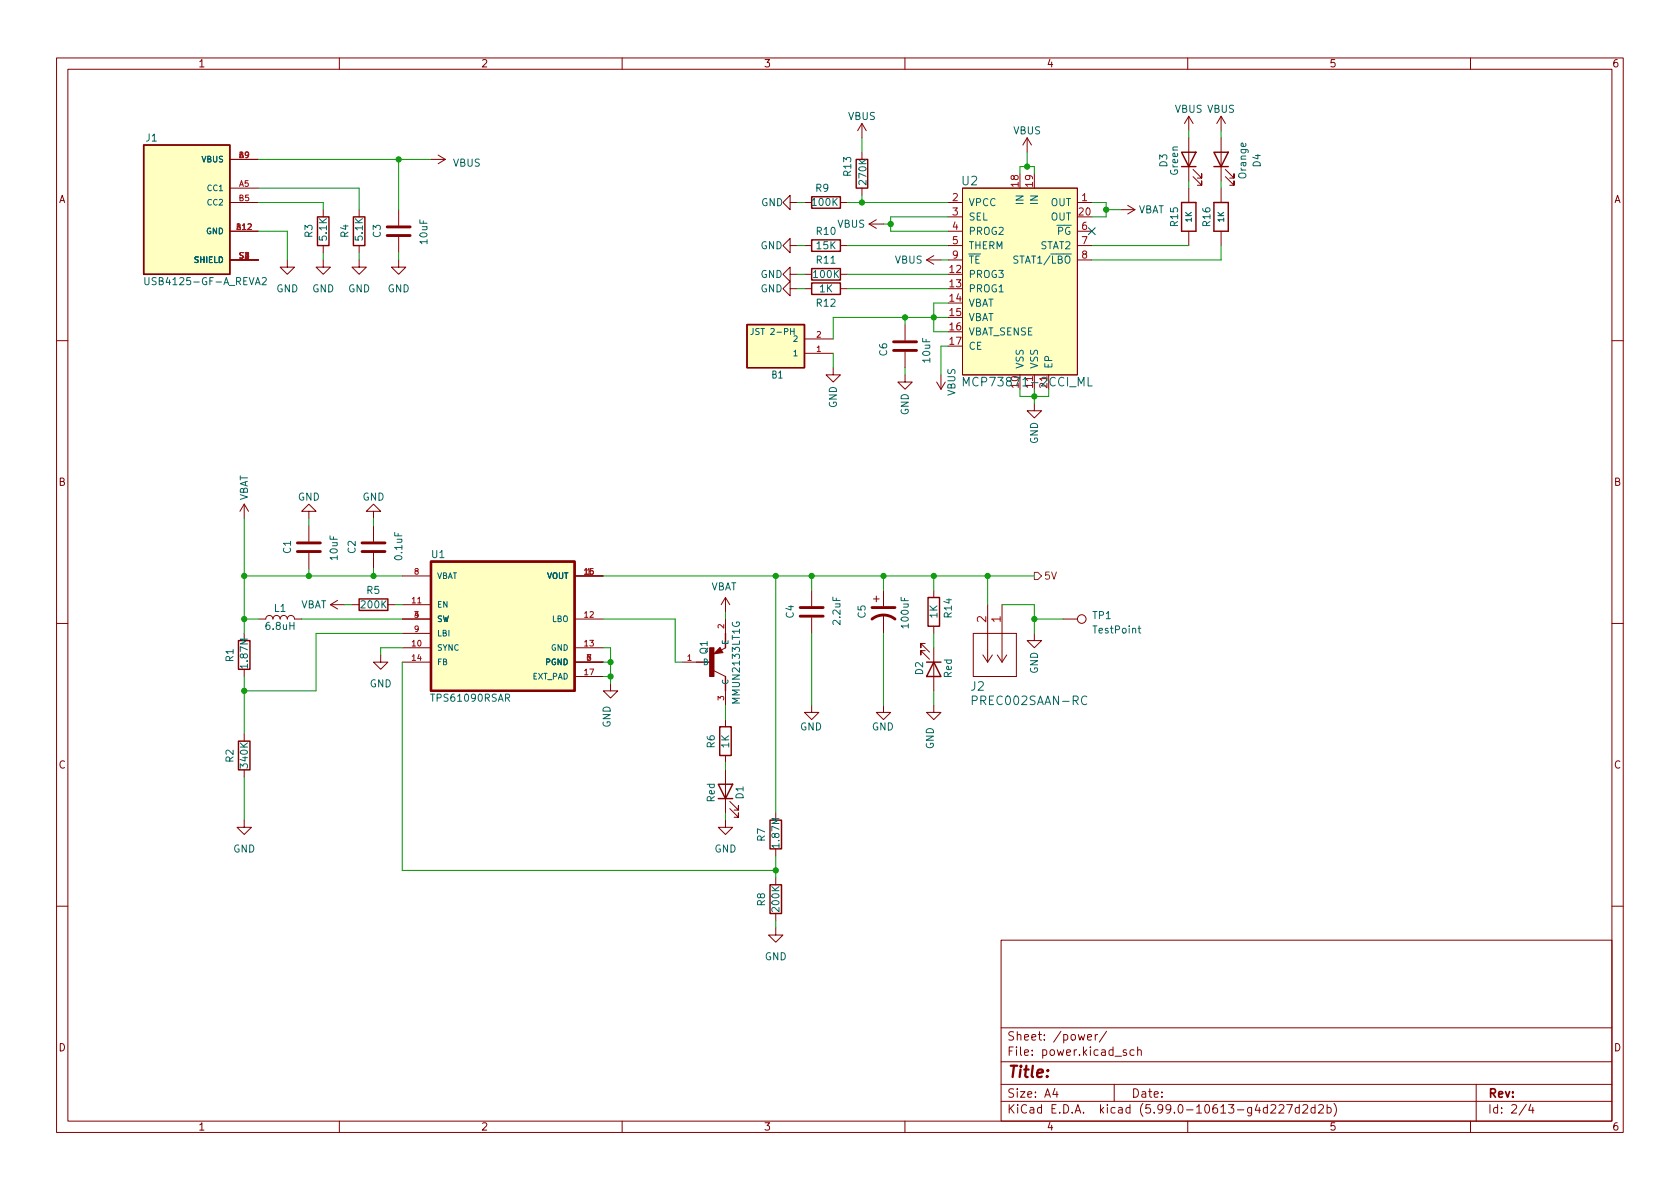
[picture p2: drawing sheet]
<svg xmlns="http://www.w3.org/2000/svg" width="297mm" height="210mm" viewBox="0 0 297 210" stroke-linecap="round" stroke-linejoin="round" font-family="sans-serif">
<g fill="none" stroke="#840000" stroke-width=".18">
<path d="M10 10.2h277v190.1h-277zM12 12.2h273v186.1h-273zM60 10.2v2M110 10.2v2M160 10.2v2M210 10.2v2M260 10.2v2M40.6 33.3h5.1M40.6 28.2h5.1M40.6 35.8h5.1M57.1 37.1v1.2M63.5 37.1v1.2"/>
<path d="M70.5 37.1v2.8M76.2 28.2h2.5M77.5 27.4l1.2 .8M78.7 28.2l-1.2 .8M139.7 35.8v-1.3l-1.3 1.3 1.3 1.3v-1.3h1.3M142.2 35.8h1.3M148.6 35.8h1.3M152.4 21.8l-.8 1.3M152.4 21.8v2.6M152.4 26.9v1.3M152.4 33.3v1.2M152.4 21.8l.8 1.3"/>
<path d="M153.7 39.6l1.2 .8M153.7 39.6h2.5M154.9 38.9l-1.2 .7M167.6 35.8h2.6M167.6 38.3h2.6M170.2 33.3h20.3v33h-20.3zM181.6 24.4l-.8 1.2M181.6 24.4v2.5M181.6 24.4l.8 1.2M190.5 35.8h2.5M198.1 37.1h2.6M199.4 36.3l1.3 .8"/>
<path d="M200.7 37.1l-1.3 .7M210.2 20.6l-.8 1.2M210.2 20.6v2.5M210.2 24.4v7.6M210.2 33.3v2.5M210.2 20.6l.7 1.2M210.9 31.2l1.6 1.6v-.8v.8h-.8M210.9 30l1.6 1.5v-.8v.8h-.8M215.9 20.6v2.5M215.9 24.4v7.6M215.9 33.3v2.5M215.9 20.6l-.8 1.2"/>
<path d="M215.9 20.6l.8 1.2M216.7 31.2l1.5 1.6v-.8v.8h-.8M216.7 30l1.5 1.5v-.8v.8h-.8M40.6 40.9h5.1M40.6 46h5.1M50.8 46v1.2h1.3l-1.3 1.3-1.3-1.3h1.3M57.1 46v1.2h1.3l-1.3 1.3-1.2-1.3h1.2M57.1 43.4v1.3M63.5 46v1.2h1.3l-1.3 1.3-1.3-1.3h1.3M63.5 43.4v1.3M70.5 46v1.2h1.3l-1.3 1.3-1.3-1.3h1.3M70.5 41.9v2.8"/>
<path d="M139.7 48.5v-1.3l-1.3 1.3 1.3 1.3v-1.3h1.3M139.7 43.4v-1.2l-1.3 1.2 1.3 1.3v-1.3h1.3M139.7 51v-1.2l-1.3 1.2 1.3 1.3v-1.3h1.3M142.2 59.9h5.1M142.2 43.4h1.3M142.2 48.5h1.3M142.2 51h1.3M148.6 43.4h1.3M148.6 48.5h1.3M148.6 51h1.3M160 57.4v2.8M163.8 46h2.6"/>
<path d="M163.8 46l1.3 .7M165.1 45.2l-1.3 .8M167.6 40.9h2.6M167.6 46h2.6M167.6 43.4h2.6M190.5 40.9h2.5M190.5 46h2.5M190.5 43.4h2.5M210.2 40.9v2.5M215.9 40.9v2.5M10 60.2h2M142.2 62.5h5.1"/>
<path d="M147.3 65v1.3h1.3l-1.3 1.3-1.3-1.3h1.3M160 66.3v1.3h1.3l-1.3 1.2-1.3-1.2h1.3M160 62.2v2.8M165.6 67.6l.8 1.2M166.4 66.3v2.5M167.1 67.6l-.7 1.2M182.9 71.4v1.2h1.2l-1.2 1.3-1.3-1.3h1.3M285 60.2h2M43.2 89.1v2.6M43.2 89.1l-.8 1.3M43.2 89.1l.7 1.3M54.6 90.4h1.3l-1.3-1.3-1.3 1.3h1.3v1.3"/>
<path d="M54.6 93v2.8M54.6 97.8v2.8M66 90.4h1.3l-1.3-1.3-1.2 1.3h1.2v1.3M66 93v2.8M66 97.8v2.8M10 110.2h2M43.2 112v1.3M43.2 118.4v1.2M45.7 109.5h1.3a.64 .64 0 0 1 .6-.7 .64 .64 0 0 1 .7 .7 .64 .64 0 0 1 .6-.7 .64 .64 0 0 1 .6 .7 .64 .64 0 0 1 .7-.7 .64 .64 0 0 1 .6 .7 .64 .64 0 0 1 .6-.7 .64 .64 0 0 1 .7 .7h1.2M58.4 106.9h2.6M58.4 106.9l1.3 .8M59.7 106.2l-1.3 .7"/>
<path d="M62.2 106.9h1.3M67.3 115.8v1.3h1.3l-1.3 1.3-1.3-1.3h1.3M68.6 106.9h1.2M71.1 117.1h5.1M71.1 112h5.1M71.1 106.9h5.1M71.1 109.5h5.1M71.1 101.8h5.1M71.1 114.5h5.1M101.6 117.1h5.1M101.6 119.6h5.1M101.6 109.5h5.1"/>
<path d="M101.6 101.8h5.1M101.6 114.5h5.1M120.6 117.1h2.6M126.2 118.6l2.1 1M127.3 114.5l.5 .9-1.6 .2zM128.3 114.5l-.8 .5M128.3 105.7v2.5M128.3 109.5v2.5M128.3 105.7l-.8 1.2M128.3 105.7l.7 1.2M143.5 104.4v2.8M143.5 109.2v2.8"/>
<path d="M154.4 105.9h1M154.9 105.4v1M156.2 104.4v2.8M156.2 108.7v3.3M163.6 113.8h-.8v.7v-.7l1.5 1.5M163.6 115.1h-.8v.7v-.7l1.5 1.5M165.1 104.4v1.3M165.1 110.7v1.3M165.1 114.5v7.7M172.1 112h7.6v7.6h-7.6zM173.8 115.8l.8 1.3M174.6 106.9v10.2"/>
<path d="M175.5 115.8l-.9 1.3M176.3 115.8l.9 1.3M177.2 106.9v10.2M178 115.8l-.8 1.3M182.9 112v1.3h1.2l-1.2 1.2-1.3-1.2h1.3M188 109.5h2.5M285 110.2h2M43.2 129.8v1.3M43.2 136.1v1.3M107.9 120.9v1.3h1.3l-1.3 1.2-1.2-1.2h1.2M128.3 122.2v2.5M128.3 127.2v1.3"/>
<path d="M128.3 133.6v1.3M128.3 136.1v7.7M143.5 124.7v1.3h1.3l-1.3 1.2-1.3-1.2h1.3M156.2 124.7v1.3h1.3l-1.3 1.2-1.3-1.2h1.3M165.1 124.7v1.3h1.3l-1.3 1.2-1.3-1.2h1.3M43.2 145v1.3h1.2l-1.2 1.3-1.3-1.3h1.3M128.3 145v1.3h1.2l-1.2 1.3-1.3-1.3h1.3M129 143l1.6 1.5v-.7v.7h-.8M129 141.7l1.6 1.6v-.8v.8h-.8M137.2 143.8v1.2M137.2 150.1v1.3M137.2 155.2v1.3"/>
<path d="M10 160.2h2M137.2 164.1v1.2h1.2l-1.2 1.3-1.3-1.3h1.3M137.2 161.5v1.3M177 166.3h108v32h-108zM285 160.2h2M60 198.3v2M110 198.3v2M160 198.3v2M177 194.8h108M177 191.8h108M177 187.8h108M177 181.8h108"/>
<path d="M186.5 192.5l-.4 1h1M186.9 193v1M192.3 183.4l.7-.1-.1-.3-.4-.1-.2 .2 .1 .8h.5M193.6 182.9v1M194.1 182.9l-.3 .1-.2 .2M195.6 182.4l-1.2 1.9M197 191.8v3M199.1 185.7l-.3-.1-.2 .2v.3l.5 .1v.4h-.5M200.5 185.7l-.4-.1-.3 .3v.4l.1 .3h.6M201.1 185.8l.3-.2 .3 .1 .1 .9M201.1 185.1v1.5M210 198.3v2"/>
<path d="M224.7 195.5l.6-.2 .2 .2 .1 .3-1 1h1M226.1 195.5l.6-.2 .2 .2 .1 .3-.9 1h.9M227.5 195.3h1l-.6 1.5M229.7 195.9l-.4-.1-.3 .3v.4l.1 .3h.6M229.7 195.3v1.5M230.4 195.5l.5-.2 .2 .2 .1 .3-.9 1h.9M232.5 195.9l-.4-.1-.3 .3v.4l.1 .3h.6M232.5 195.3v1.5M233.1 195.5l.6-.2 .2 .2 .1 .3-.9 1h.9M234.6 195.9l.5-.1 .3 .3v.4l-.2 .3h-.6M234.6 195.3v1.5M235.9 195.1a1.72 1.72 0 0 1 0 2.3"/>
<path d="M260 198.3v2M261 191.8v6.5M269.9 195.3l-1.3 1.9M270.6 195.3l-.3 1h.9M271 195.8v1"/>
<circle cx="191.3" cy="109.5" r=".76"/>
</g>
<g fill="none" stroke="#840000" stroke-width=".25">
<path d="M25.4 25.6h15.2v22.9h-15.2zM56.1 38.3h2.1v5.1h-2.1zM62.5 38.3h2v5.1h-2zM143.5 34.8h5.1v2h-5.1zM151.4 28.2h2v5.1h-2zM208.9 26.9h2.6l-1.3 2.6zM208.9 29.5h2.6M208.9 35.8h2.6v5.1h-2.6zM214.6 26.9h2.6l-1.3 2.6zM214.6 29.5h2.6M214.6 35.8h2.6v5.1h-2.6zM132.1 57.4h10.1v7.6h-10.1z"/>
<path d="M143.5 42.4h5.1v2h-5.1zM143.5 47.5h5.1v2h-5.1zM143.5 50h5.1v2.1h-5.1zM42.2 113.3h2v5.1h-2zM63.5 105.9h5.1v2h-5.1zM123.2 117.1h2.5M127.3 115.2h-.4l.4-.3 .2 .4-1 .1 .8-.7 .3 .6M128.3 112v2.5M128.3 119.6v2.6M163.8 117.1h2.6M164.1 105.7h2v5h-2zM165.1 117.1l1.3 2.5h-2.6z"/>
<path d="M42.2 131.1h2v5h-2zM127 138.7h2.5l-1.2 2.5zM127.3 128.5h2v5.1h-2zM127 141.2h2.5M136.1 156.5h2.1v5h-2.1zM136.1 145h2.1v5.1h-2.1z"/>
</g>
<path d="M125.5 114.5h.7v5.1h-.7z" fill="#840000" stroke="#840000" stroke-width=".18"/>
<g fill="#ffffc2" stroke="#ffffc2" stroke-width=".18">
<path d="M25.4 25.6h15.2v22.9h-15.2z"/>
<path d="M76.2 99.3h25.4v22.9h-25.4z"/>
<path d="M132.1 57.4h10.1v7.6h-10.1z"/>
<path d="M170.2 33.3h20.3v33h-20.3z"/>
</g>
<path d="M25.6 49.1v1l.3 .3 .3-.1 .1-.2v-1M46.4 49.2l.4-.1 .3 .3-.8 1h.8M133.2 58.1l-.1 .9-.4 .2M139.8 58.6h.6M140.4 58.1v1.1M170.3 68.2v-1.5l.5 1.1 .5-1.1v1.5M192.4 66.7v1.5h.7M201.2 111.1h.5M201.4 110.7v1.1l.3 .1M192.2 123.2a.61 .61 0 0 0-.8 0 .61 .61 0 0 0-.2 .8 .57 .57 0 0 0 .3 .5 .57 .57 0 0 0 .7 0" fill="none" stroke="#006464" stroke-width=".18"/>
<path d="M68.5 41.7h4M68.5 40.1h4M158 62h4.1M158 60.4h4.1M52.6 97.5h4M52.6 96h4M64 97.5h4.1M64 96h4.1M141.5 109h4M141.5 107.4h4M154.2 109.5a3.3 3.3 0 0 1 4 0M154.2 107.4h4" fill="none" stroke="#840000" stroke-width=".51"/>
<path d="M76.2 99.3h25.4v22.9h-25.4z" fill="none" stroke="#840000" stroke-width=".41"/>
<path d="M182.9 101.2h.6l.6 .6-.6 .7h-.6z" fill="none" stroke="#725600" stroke-width=".18"/>
<g fill="none" stroke="#009600" stroke-width=".18">
<path d="M45.7 35.8h11.4v1.3M45.7 33.3h17.8v3.8M45.7 28.2h30.5M70.5 28.2v8.9M141 35.8h1.2M149.9 35.8h17.7M152.4 24.4v2.5M152.4 34.5v1.3M156.2 39.6h1.3M167.6 38.3h-10.1v2.6h10.1M180.3 30.7v-1.2h2.6v1.2M181.6 26.9v2.6"/>
<path d="M193 35.8h2.6v2.5h-2.6M195.6 37.1h2.5M210.2 23.1v1.3M210.2 32v1.3M215.9 23.1v1.3M215.9 32v1.3M45.7 40.9h5.1v5.1M57.1 44.7v1.3M63.5 44.7v1.3M70.5 44.7v1.3M141 51h1.2M141 43.4h1.2"/>
<path d="M141 48.5h1.2M149.9 51h17.7M149.9 43.4h17.7M149.9 48.5h17.7M160 56.1v1.3M166.4 46h1.2M167.6 53.6h-2.5v5.1h2.5M167.6 56.1h-20.3v3.8M193 43.4h17.2M215.9 43.4v2.6h-22.9M147.3 62.5v2.5M160 65v1.3"/>
<path d="M167.6 61.2h-1.2v5.1M180.3 68.8v1.3h5.1v-1.3M182.9 68.8v2.6M43.2 91.7v20.3M54.6 91.7v1.3M66 91.7v1.3M43.2 101.8h27.9M43.2 109.5h2.5M43.2 119.6v10.2M53.3 109.5h17.8M54.6 100.6v1.2M61 106.9h1.2"/>
<path d="M66 100.6v1.2M69.8 106.9h1.3M71.1 117.1v36.8h66.1M71.1 114.5h-3.8v1.3M71.1 112h-15.2v10.2h-12.7M106.7 101.8h76.2M106.7 109.5h12.7v7.6h1.2M106.7 114.5h1.2v6.4M106.7 117.1h1.2M106.7 119.6h1.2M128.3 108.2v1.3M137.2 101.8v42"/>
<path d="M143.5 101.8v2.6M143.5 112v12.7M156.2 101.8v2.6M156.2 112v12.7M165.1 101.8v2.6M165.1 112v2.5M174.6 101.8v5.1M177.2 106.9h5.7v5.1M182.9 109.5h5.1M43.2 137.4v7.6M128.3 124.7v2.5M128.3 134.9v1.2"/>
<path d="M165.1 122.2v2.5M128.3 143.8v1.2M137.2 151.4v3.8M137.2 162.8v1.3"/>
</g>
<path d="M192.4 40.3l1.2 1.2M193.6 40.3l-1.2 1.2" fill="none" stroke="#000084" stroke-width=".18"/>
<g fill="#009600" stroke="#009600" stroke-width=".18">
<circle cx="43.2" cy="122.2" r=".46"/>
<circle cx="43.2" cy="101.8" r=".46"/>
<circle cx="54.6" cy="101.8" r=".46"/>
<circle cx="43.2" cy="109.5" r=".46"/>
<circle cx="165.1" cy="101.8" r=".46"/>
<circle cx="156.2" cy="101.8" r=".46"/>
<circle cx="174.6" cy="101.8" r=".46"/>
<circle cx="182.9" cy="70.1" r=".46"/>
<circle cx="182.9" cy="109.5" r=".46"/>
<circle cx="137.2" cy="101.8" r=".46"/>
<circle cx="143.5" cy="101.8" r=".46"/>
<circle cx="66" cy="101.8" r=".46"/>
<circle cx="107.9" cy="119.6" r=".46"/>
<circle cx="107.9" cy="117.1" r=".46"/>
<circle cx="137.2" cy="153.9" r=".46"/>
<circle cx="70.5" cy="28.2" r=".46"/>
<circle cx="160" cy="56.1" r=".46"/>
<circle cx="152.4" cy="35.8" r=".46"/>
<circle cx="157.5" cy="39.6" r=".46"/>
<circle cx="165.1" cy="56.1" r=".46"/>
<circle cx="181.6" cy="29.5" r=".46"/>
<circle cx="195.6" cy="37.1" r=".46"/>
</g>
<text font-size="2.8" fill="#840000" x="178" y="190.6">Title:</text>
<g font-size="2.1" fill="#006464">
<text x="170.1" y="32.8">U2</text>
<text x="171.4" y="68.3">MCP73871-2CCI_ML</text>
<text x="171.7" y="122.1">J2</text>
<text x="172.4" y="124.7">PREC002SAAN-RC</text>
</g>
<g font-size="2.1" fill="#a90000">
<text x="174.4" y="110" transform="rotate(-90 174.4 110)">2</text>
<text x="176.9" y="110" transform="rotate(-90 176.9 110)">1</text>
</g>
<g font-size="2.1" fill="#840000">
<text x="178" y="184">Sheet: /power/</text>
<text x="178" y="186.7">File: power.kicad_sch</text>
<text x="178" y="196.9">KiCad E.D.A. kicad (5.99.0-10613-g4d227d2d2b)</text>
<text x="178" y="194.1">Size: A4</text>
<text x="200" y="194.1">Date:</text>
<text x="263" y="194.1">Rev:</text>
<text x="263" y="196.9">Id: 2/4</text>
</g>
<g font-size="1.8" fill="#840000">
<text x="35" y="11.9">1</text>
<text x="85" y="11.9">2</text>
<text x="135" y="11.9">3</text>
<text x="185" y="11.9">4</text>
<text x="235" y="11.9">5</text>
<text x="285" y="11.9">6</text>
<text x="10.3" y="35.9">A</text>
<text x="285.3" y="35.9">A</text>
<text x="10.3" y="85.9">B</text>
<text x="285.3" y="85.9">B</text>
<text x="10.3" y="135.9">C</text>
<text x="285.3" y="135.9">C</text>
<text x="10.3" y="185.9">D</text>
<text x="285.3" y="185.9">D</text>
<text x="35" y="199.9">1</text>
<text x="85" y="199.9">2</text>
<text x="135" y="199.9">3</text>
<text x="185" y="199.9">4</text>
<text x="235" y="199.9">5</text>
<text x="285" y="199.9">6</text>
</g>
<g font-size="1.8" fill="#006464">
<text x="149.9" y="21.2">VBUS</text>
<text x="179.2" y="23.7">VBUS</text>
<text x="207.7" y="19.9">VBUS VBUS</text>
<text x="25.8" y="25">J1</text>
<text x="80.1" y="29.5">VBUS</text>
<text x="206.4" y="29.5" transform="rotate(-90 206.4 29.5)">D3</text>
<text x="222.9" y="29.5" transform="rotate(-90 222.9 29.5)">D4</text>
<text x="144.2" y="33.9">R9</text>
<text x="150.5" y="31.1" transform="rotate(-90 150.5 31.1)">R13</text>
<text x="153.2" y="32.5" transform="rotate(-90 153.2 32.5)">270K</text>
<text x="208.3" y="30.9" transform="rotate(-90 208.3 30.9)">Green</text>
<text x="220.3" y="31.5" transform="rotate(-90 220.3 31.5)">Orange</text>
<text x="55.2" y="42" transform="rotate(-90 55.2 42)">R3</text>
<text x="61.6" y="42" transform="rotate(-90 61.6 42)">R4</text>
<text x="67.3" y="42" transform="rotate(-90 67.3 42)">C3</text>
<text x="134.6" y="36.4">GND</text>
<text x="143.7" y="36.4">100K</text>
<text x="144.4" y="41.5">R10</text>
<text x="148" y="40.3">VBUS</text>
<text x="171.2" y="36.4">VPCC</text>
<text x="171.2" y="39">SEL</text>
<text x="171.2" y="41.5">PROG2</text>
<text x="181" y="36.1" transform="rotate(-90 181 36.1)">IN</text>
<text x="183.5" y="36.1" transform="rotate(-90 183.5 36.1)">IN</text>
<text x="185.8" y="36.4">OUT</text>
<text x="185.8" y="39">OUT</text>
<text x="186.9" y="41.5">~PG</text>
<text x="201.2" y="37.7">VBAT</text>
<text x="208.3" y="40" transform="rotate(-90 208.3 40)">R15</text>
<text x="214" y="40" transform="rotate(-90 214 40)">R16</text>
<text x="57.8" y="42.4" transform="rotate(-90 57.8 42.4)">5.1K</text>
<text x="64.1" y="42.4" transform="rotate(-90 64.1 42.4)">5.1K</text>
<text x="75.6" y="43.1" transform="rotate(-90 75.6 43.1)">10uF</text>
<text x="134.5" y="44.1">GND</text>
<text x="144.4" y="44.1">15K</text>
<text x="144.4" y="46.6">R11</text>
<text x="158.2" y="46.6">VBUS</text>
<text x="171.2" y="44.1">THERM</text>
<text x="171.2" y="46.6">~TE</text>
<text x="179.7" y="46.6">STAT1/~LBO</text>
<text x="183.9" y="44.1">STAT2</text>
<text x="26.6" y="50.4">USB4125-GF-A_REVA2</text>
<text x="48.8" y="51.7">GND</text>
<text x="55.2" y="51.7">GND</text>
<text x="61.5" y="51.7">GND</text>
<text x="68.5" y="51.7">GND</text>
<text x="134.5" y="49.1">GND</text>
<text x="134.5" y="51.7">GND</text>
<text x="143.9" y="49.1">100K</text>
<text x="144.9" y="51.7">1K</text>
<text x="171.2" y="49.1">PROG3</text>
<text x="171.2" y="51.7">PROG1</text>
<text x="144.4" y="54.2">R12</text>
<text x="171.2" y="54.2">VBAT</text>
<text x="171.2" y="56.8">VBAT</text>
<text x="171.2" y="59.3">VBAT_SENSE</text>
<text x="156.8" y="62.9" transform="rotate(-90 156.8 62.9)">C6</text>
<text x="164.5" y="64" transform="rotate(-90 164.5 64)">10uF</text>
<text x="171.2" y="61.8">CE</text>
<text x="181" y="65.3" transform="rotate(-90 181 65.3)">VSS</text>
<text x="183.5" y="65.3" transform="rotate(-90 183.5 65.3)">VSS</text>
<text x="186.1" y="65.3" transform="rotate(-90 186.1 65.3)">EP</text>
<text x="136.5" y="66.9">B1</text>
<text x="168.9" y="70" transform="rotate(-90 168.9 70)">VBUS</text>
<text x="180.1" y="68.5" transform="rotate(-90 180.1 68.5)">10</text>
<text x="182.6" y="68.5" transform="rotate(-90 182.6 68.5)">11</text>
<text x="185.2" y="68.5" transform="rotate(-90 185.2 68.5)">21</text>
<text x="148" y="72.2" transform="rotate(-90 148 72.2)">GND</text>
<text x="160.7" y="73.4" transform="rotate(-90 160.7 73.4)">GND</text>
<text x="183.5" y="78.5" transform="rotate(-90 183.5 78.5)">GND</text>
<text x="43.8" y="88.6" transform="rotate(-90 43.8 88.6)">VBAT</text>
<text x="52.6" y="88.5">GND</text>
<text x="64.1" y="88.5">GND</text>
<text x="51.4" y="97.8" transform="rotate(-90 51.4 97.8)">C1</text>
<text x="59.7" y="99" transform="rotate(-90 59.7 99)">10uF</text>
<text x="62.9" y="97.8" transform="rotate(-90 62.9 97.8)">C2</text>
<text x="71.1" y="98.9" transform="rotate(-90 71.1 98.9)">0.1uF</text>
<text x="76.3" y="98.7">U1</text>
<text x="53.1" y="107.6">VBAT</text>
<text x="63.9" y="107.6">200K</text>
<text x="64.9" y="105">R5</text>
<text x="125.6" y="104.4">VBAT</text>
<text x="47.1" y="111.4">6.8uH</text>
<text x="48.5" y="108.2">L1</text>
<text x="140.3" y="109.3" transform="rotate(-90 140.3 109.3)">C4</text>
<text x="148.6" y="110.3" transform="rotate(-90 148.6 110.3)">2.2uF</text>
<text x="153" y="109.3" transform="rotate(-90 153 109.3)">C5</text>
<text x="160.7" y="110.9" transform="rotate(-90 160.7 110.9)">100uF</text>
<text x="165.7" y="109.3" transform="rotate(-90 165.7 109.3)">1K</text>
<text x="168.3" y="109.2" transform="rotate(-90 168.3 109.2)">R14</text>
<text x="193.2" y="109.5">TP1</text>
<text x="193.4" y="112">TestPoint</text>
<text x="41.3" y="117" transform="rotate(-90 41.3 117)">R1</text>
<text x="43.8" y="118" transform="rotate(-90 43.8 118)">1.87M</text>
<text x="125.1" y="115.6" transform="rotate(-90 125.1 115.6)">Q1</text>
<text x="163.2" y="119.3" transform="rotate(-90 163.2 119.3)">D2</text>
<text x="168.3" y="119.8" transform="rotate(-90 168.3 119.8)">Red</text>
<text x="183.5" y="119.2" transform="rotate(-90 183.5 119.2)">GND</text>
<text x="65.3" y="121.5">GND</text>
<text x="76.5" y="124.1">TPS61090RSAR</text>
<text x="130.8" y="124.2" transform="rotate(-90 130.8 124.2)">MMUN2133LT1G</text>
<text x="107.9" y="128.7" transform="rotate(-90 107.9 128.7)">GND</text>
<text x="141.4" y="129.2">GND</text>
<text x="154.1" y="129.2">GND</text>
<text x="41.3" y="134.8" transform="rotate(-90 41.3 134.8)">R2</text>
<text x="43.8" y="135.7" transform="rotate(-90 43.8 135.7)">340K</text>
<text x="126.4" y="132.2" transform="rotate(-90 126.4 132.2)">R6</text>
<text x="128.9" y="132.2" transform="rotate(-90 128.9 132.2)">1K</text>
<text x="165.1" y="132.5" transform="rotate(-90 165.1 132.5)">GND</text>
<text x="126.4" y="141.8" transform="rotate(-90 126.4 141.8)">Red</text>
<text x="131.4" y="141.3" transform="rotate(-90 131.4 141.3)">D1</text>
<text x="135.3" y="148.7" transform="rotate(-90 135.3 148.7)">R7</text>
<text x="137.8" y="149.8" transform="rotate(-90 137.8 149.8)">1.87M</text>
<text x="41.2" y="150.7">GND</text>
<text x="126.3" y="150.7">GND</text>
<text x="135.3" y="160.2" transform="rotate(-90 135.3 160.2)">R8</text>
<text x="137.8" y="161.1" transform="rotate(-90 137.8 161.1)">200K</text>
<text x="135.2" y="169.8">GND</text>
</g>
<g font-size="1.8" fill="#a90000">
<text x="168.4" y="35.6">2</text>
<text x="180.1" y="33" transform="rotate(-90 180.1 33)">18</text>
<text x="182.6" y="33" transform="rotate(-90 182.6 33)">19</text>
<text x="191.3" y="35.6">1</text>
<text x="168.4" y="38.1">3</text>
<text x="168.4" y="40.6">4</text>
<text x="190.8" y="38.1">20</text>
<text x="191.3" y="40.6">6</text>
<text x="168.4" y="43.2">5</text>
<text x="168.4" y="45.7">9</text>
<text x="191.3" y="43.2">7</text>
<text x="191.3" y="45.7">8</text>
<text x="167.9" y="48.3">12</text>
<text x="167.9" y="50.8">13</text>
<text x="167.9" y="53.3">14</text>
<text x="167.9" y="55.9">15</text>
<text x="167.9" y="58.4">16</text>
<text x="167.9" y="61">17</text>
</g>
<text font-size="1.8" fill="#725600" x="184.5" y="102.5">5V</text>
<text font-size="1.5" fill="#006464" x="133.3" y="59.2">JST 2-PH</text>
<g font-size="1.4" fill="#006464">
<text x="35.7" y="28.7">VBUS</text>
<text x="36.8" y="33.8">CC1</text>
<text x="36.5" y="41.4">GND</text>
<text x="36.8" y="36.3">CC2</text>
<text x="210.7" y="39.3" transform="rotate(-90 210.7 39.3)">1K</text>
<text x="216.4" y="39.3" transform="rotate(-90 216.4 39.3)">1K</text>
<text x="34.4" y="46.5">SHIELD</text>
<text x="140.4" y="63">1</text>
<text x="140.4" y="60.4">2</text>
<text x="77.2" y="107.4">EN</text>
<text x="77.2" y="102.4">VBAT</text>
<text x="96.7" y="102.4">VOUT</text>
<text x="77.2" y="110">SW</text>
<text x="77.2" y="112.5">LBI</text>
<text x="97.6" y="110">LBO</text>
<text x="128.8" y="114" transform="rotate(-90 128.8 114)">E</text>
<text x="77.2" y="115.1">SYNC</text>
<text x="77.2" y="117.6">FB</text>
<text x="96.5" y="117.6">PGND</text>
<text x="97.4" y="115.1">GND</text>
<text x="124.2" y="117.6">B</text>
<text x="94.1" y="120.1">EXT_PAD</text>
<text x="128.8" y="121.2" transform="rotate(-90 128.8 121.2)">C</text>
</g>
<g font-size="1.4" fill="#a90000">
<text x="42.3" y="27.9">B9</text>
<text x="42.3" y="33">A5</text>
<text x="42.3" y="35.6">B5</text>
<text x="41.9" y="40.6">B12</text>
<text x="42.3" y="45.7">S1</text>
<text x="43.3" y="45.7">2</text>
<text x="144.4" y="59.7">2</text>
<text x="144.4" y="62.2">1</text>
<text x="73.3" y="101.6">8</text>
<text x="103.4" y="101.6">15</text>
<text x="103.7" y="101.6">16</text>
<text x="72.9" y="106.7">11</text>
<text x="73.3" y="109.2">4</text>
<text x="73.3" y="111.8">9</text>
<text x="103.4" y="109.2">12</text>
<text x="128" y="111.1" transform="rotate(-90 128 111.1)">2</text>
<text x="72.9" y="114.3">10</text>
<text x="72.9" y="116.8">14</text>
<text x="103.4" y="114.3">13</text>
<text x="103.4" y="119.4">17</text>
<text x="103.7" y="116.8">7</text>
<text x="121.5" y="116.8">1</text>
<text x="128" y="123.8" transform="rotate(-90 128 123.8)">3</text>
</g>
</svg>
